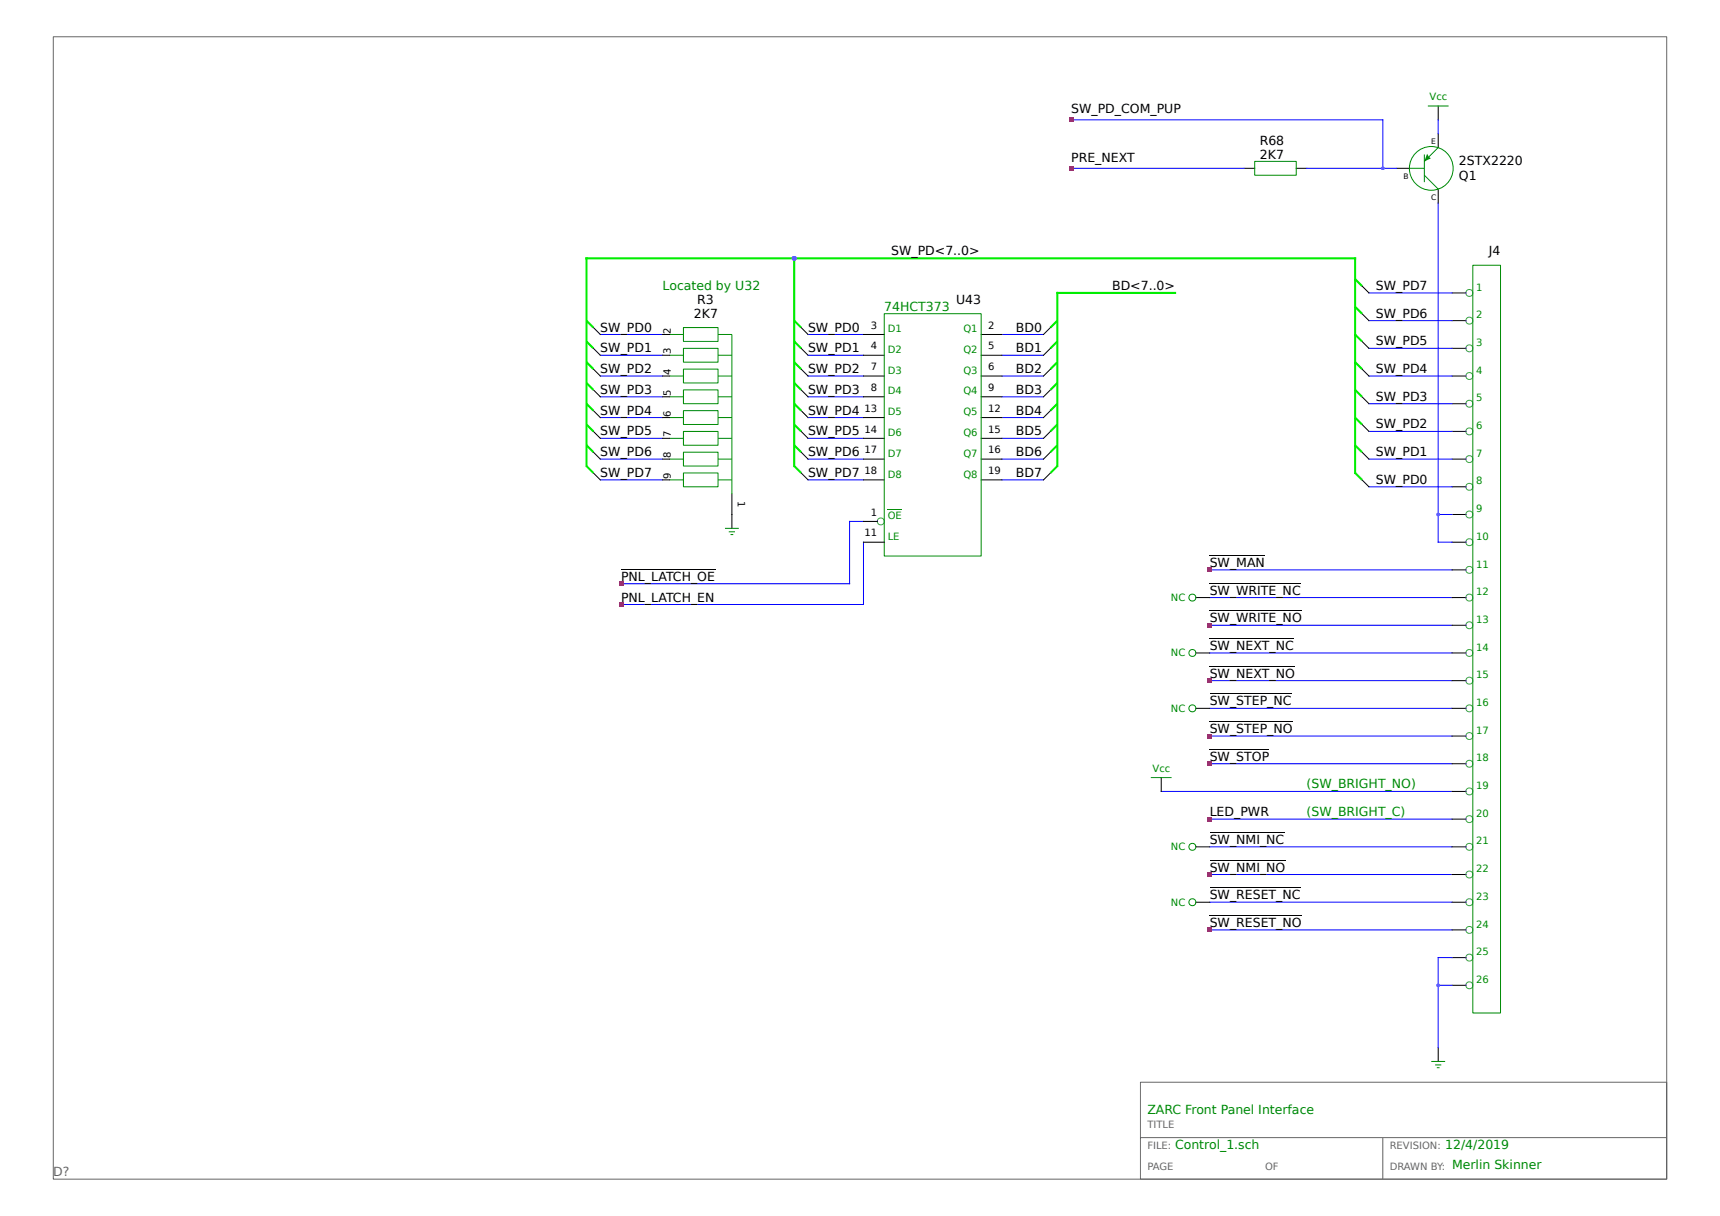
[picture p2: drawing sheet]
<svg xmlns="http://www.w3.org/2000/svg" width="297mm" height="210mm" viewBox="0 0 297 210" stroke-linecap="round" stroke-linejoin="round" font-family="sans-serif">
<path d="M9.2 6.3h278.6v197.3h-278.6zM196.9 186.9h90.9v16.7h-90.9zM196.9 196.5h90.9M238.8 196.5v7.1" fill="none" stroke="#666" stroke-width=".17"/>
<g fill="none" stroke="#00f" stroke-width=".17">
<path d="M248.3 35v58.6h2.4M103.7 57.8h10.7M139.5 57.8h9.6M173 57.8h7.2M236.4 50.6h14.3M236.4 55.4h14.3M103.7 64.9h10.7M103.7 79.3h10.7M103.7 61.4h10.7M103.7 68.5h10.7M103.7 72.1h10.7M103.7 75.7h10.7"/>
<path d="M139.5 64.9h9.6M139.5 79.3h9.6M139.5 61.4h9.6M139.5 68.5h9.6M139.5 72.1h9.6M139.5 75.7h9.6M173 64.9h7.2M173 79.3h7.2M173 61.4h7.2M173 68.5h7.2M173 72.1h7.2M173 75.7h7.2"/>
<path d="M236.4 60.2h14.3M236.4 64.9h14.3M236.4 69.7h14.3M236.4 74.5h14.3M236.4 79.3h14.3M103.7 82.9h10.7M139.5 82.9h9.6M149.1 93.6v10.8h-41.9M149.1 90h-2.4v10.8h-39.5M173 82.9h7.2M208.9 98.4h41.8M236.4 84.1h14.3"/>
<path d="M248.3 88.9h2.4M208.9 103.2h41.8M208.9 108h41.8M208.9 112.8h41.8M208.9 117.5h41.8M200.5 136.7h50.2M208.9 131.9h41.8M208.9 122.3h41.8M208.9 127.1h41.8M208.9 141.5h41.8M208.9 146.2h41.8M208.9 151h41.8"/>
<path d="M208.9 155.8h41.8M208.9 160.6h41.8M248.3 170.2h2.4M250.7 165.4h-2.4v15.5"/>
</g>
<g fill="none" stroke="#000" stroke-width=".17">
<path d="M248.3 18.3v2.4M241.2 29.1h2.2M248.3 23.1v2.4M248.3 32.7v2.3M102.5 56.6l1.2 1.2M114.4 57.8h1.2M138.3 56.6l1.2 1.2M149.1 57.8h3.6M169.4 57.8h3.6M181.4 56.6l-1.2 1.2M235.2 49.4l1.2 1.2M235.2 54.2l1.2 1.2"/>
<path d="M235.2 59l1.2 1.2M250.7 50.6h2.4M250.7 55.4h2.4M102.5 60.2l1.2 1.2M102.5 63.7l1.2 1.2M102.5 67.3l1.2 1.2M102.5 70.9l1.2 1.2M102.5 74.5l1.2 1.2M102.5 78.1l1.2 1.2M114.4 64.9h1.2M114.4 79.3h1.2M114.4 61.4h1.2"/>
<path d="M114.4 68.5h1.2M114.4 72.1h1.2M114.4 75.7h1.2M138.3 60.2l1.2 1.2M138.3 63.7l1.2 1.2M138.3 67.3l1.2 1.2M138.3 70.9l1.2 1.2M138.3 74.5l1.2 1.2M138.3 78.1l1.2 1.2M149.1 64.9h3.6M149.1 79.3h3.6M149.1 61.4h3.6"/>
<path d="M149.1 68.5h3.6M149.1 72.1h3.6M149.1 75.7h3.6M169.4 64.9h3.6M169.4 79.3h3.6M169.4 61.4h3.6M169.4 68.5h3.6M169.4 72.1h3.6M169.4 75.7h3.6M181.4 60.2l-1.2 1.2M181.4 63.7l-1.2 1.2M181.4 67.3l-1.2 1.2"/>
<path d="M181.4 70.9l-1.2 1.2M181.4 74.5l-1.2 1.2M181.4 78.1l-1.2 1.2M235.2 63.7l1.2 1.2M235.2 68.5l1.2 1.2M235.2 73.3l1.2 1.2M235.2 78.1l1.2 1.2M250.7 60.2h2.4M250.7 64.9h2.4M250.7 69.7h2.4M250.7 74.5h2.4M250.7 79.3h2.4"/>
<path d="M102.5 81.7l1.2 1.2M107.2 98.3h16.3M114.4 82.9h1.2M126.4 85.3v5.9M138.3 81.7l1.2 1.2M149.1 93.6h3.6M149.1 82.9h3.6M149.1 90h2.4M169.4 82.9h3.6M181.4 81.7l-1.2 1.2M208.9 95.9h9.5M235.2 82.9l1.2 1.2"/>
<path d="M250.7 84.1h2.4M250.7 88.9h2.4M250.7 93.6h2.4M250.7 98.4h2.4M206.5 103.2h2.4M206.5 112.8h2.4M208.9 100.7h15.7M208.9 105.5h15.9M208.9 110.3h14.5M208.9 115.1h14.7M208.9 119.8h14.1M250.7 103.2h2.4"/>
<path d="M250.7 108h2.4M250.7 112.8h2.4M250.7 117.5h2.4M200.5 134.3v2.4M206.5 122.3h2.4M208.9 129.4h10.3M208.9 124.6h14.3M250.7 122.3h2.4M250.7 127.1h2.4M250.7 131.9h2.4M250.7 136.7h2.4M206.5 146.2h2.4"/>
<path d="M206.5 155.8h2.4M208.9 143.8h12.9M208.9 148.5h13.1M208.9 153.3h15.7M208.9 158.1h15.9M250.7 141.5h2.4M250.7 146.2h2.4M250.7 151h2.4M250.7 155.8h2.4M250.7 160.6h2.4M250.7 165.4h2.4M250.7 170.2h2.4"/>
<path d="M248.3 180.9v2.4"/>
</g>
<g fill="none" stroke="#008b8b" stroke-width=".17">
<circle cx="253.7" cy="55.4" r=".6"/>
<circle cx="253.7" cy="50.6" r=".6"/>
<circle cx="253.7" cy="69.7" r=".6"/>
<circle cx="253.7" cy="64.9" r=".6"/>
<circle cx="253.7" cy="60.2" r=".6"/>
<circle cx="253.7" cy="74.5" r=".6"/>
<circle cx="253.7" cy="79.3" r=".6"/>
<circle cx="152.1" cy="90" r=".6"/>
<circle cx="253.7" cy="88.9" r=".6"/>
<circle cx="253.7" cy="93.6" r=".6"/>
<circle cx="253.7" cy="98.4" r=".6"/>
<circle cx="253.7" cy="84.1" r=".6"/>
<circle cx="253.7" cy="117.5" r=".6"/>
<circle cx="253.7" cy="103.2" r=".6"/>
<circle cx="253.7" cy="108" r=".6"/>
<circle cx="253.7" cy="112.8" r=".6"/>
<circle cx="253.7" cy="131.9" r=".6"/>
<circle cx="253.7" cy="127.1" r=".6"/>
<circle cx="253.7" cy="122.3" r=".6"/>
<circle cx="253.7" cy="136.7" r=".6"/>
<circle cx="253.7" cy="141.5" r=".6"/>
<circle cx="253.7" cy="151" r=".6"/>
<circle cx="253.7" cy="146.2" r=".6"/>
<circle cx="253.7" cy="155.8" r=".6"/>
<circle cx="253.7" cy="170.2" r=".6"/>
<circle cx="253.7" cy="165.4" r=".6"/>
<circle cx="253.7" cy="160.6" r=".6"/>
</g>
<g fill="none" stroke="#008b00" stroke-width=".17">
<path d="M246.5 18.3h3.6M243.4 29.1h2.5M245.9 30.3l2.4 2.4M245.9 26.7v4.8M248.3 25.5l-2.4 2.4M115.6 57.8h2.4M118 56.6h6v2.4h-6zM124 57.8h2.4v27.5M152.7 54.2h16.7v41.8h-16.7zM254.3 45.8h4.8v129.1h-4.8zM115.6 61.4h2.4M115.6 64.9h2.4"/>
<path d="M115.6 68.5h2.4M115.6 72.1h2.4M115.6 75.7h2.4M115.6 79.3h2.4M118 60.2h6v2.3h-6zM118 63.7h6v2.4h-6zM118 67.3h6v2.4h-6zM118 70.9h6v2.4h-6zM118 74.5h6v2.4h-6zM118 78.1h6v2.4h-6zM124 61.4h2.4M124 64.9h2.4"/>
<path d="M124 68.5h2.4M124 72.1h2.4M124 75.7h2.4M124 79.3h2.4M115.6 82.9h2.4M118 81.7h6v2.4h-6zM124 82.9h2.4M125.2 91.2h2.4M125.8 91.8h1.1M126.1 92.3h.5M153.3 88.1h2.4M198.7 134.3h3.6"/>
<path d="M247.1 183.3h2.4M247.8 183.9h1.1M248.1 184.4h.5"/>
<circle cx="247.1" cy="29.1" r="3.8"/>
<circle cx="205.9" cy="103.2" r=".6"/>
<circle cx="205.9" cy="112.8" r=".6"/>
<circle cx="205.9" cy="122.3" r=".6"/>
<circle cx="205.9" cy="146.2" r=".6"/>
<circle cx="205.9" cy="155.8" r=".6"/>
</g>
<g fill="none" stroke="#0e0" stroke-width=".36">
<path d="M101.3 55.4l1.2 1.2M101.3 59l1.2 1.2M137.1 55.4l1.2 1.2M137.1 59l1.2 1.2M137.1 44.6v35.9l1.2 1.2M182.6 55.4l-1.2 1.2M182.6 59l-1.2 1.2M202.9 50.6h-20.3v29.9l-1.2 1.2M234 48.2l1.2 1.2M234 53l1.2 1.2M234 57.8l1.2 1.2M101.3 62.5l1.2 1.2"/>
<path d="M101.3 66.1l1.2 1.2M101.3 69.7l1.2 1.2M101.3 73.3l1.2 1.2M101.3 76.9l1.2 1.2M137.1 62.5l1.2 1.2M137.1 66.1l1.2 1.2M137.1 69.7l1.2 1.2M137.1 73.3l1.2 1.2M137.1 76.9l1.2 1.2M182.6 62.5l-1.2 1.2M182.6 66.1l-1.2 1.2M182.6 69.7l-1.2 1.2"/>
<path d="M182.6 73.3l-1.2 1.2M182.6 76.9l-1.2 1.2M234 62.5l1.2 1.2M234 67.3l1.2 1.2M234 72.1l1.2 1.2M234 76.9l1.2 1.2M102.5 81.7l-1.2-1.2v-35.9h132.7v37.1l1.2 1.2"/>
</g>
<path d="M246.4 26.6l.3 .5 .4 .2-1.2 .6z" fill="#008b00"/>
<path d="M185 29.1h29.9M185 20.7h53.8v8.4M225.6 29.1h15.6M248.3 20.7v2.4" fill="none" stroke="#00f" stroke-width=".17"/>
<path d="M214.9 29.1h1.8M223.8 29.1h1.8" fill="none" stroke="#000" stroke-width=".17"/>
<path d="M216.7 27.9h7.1v2.4h-7.1z" fill="none" stroke="#008b00" stroke-width=".17"/>
<g fill="#f00">
<path d="M208.5 98.1h.7v.7h-.7z"/>
<path d="M208.5 131.5h.7v.8h-.7z"/>
<path d="M208.5 141.1h.7v.7h-.7z"/>
<path d="M208.5 107.6h.7v.7h-.7z"/>
<path d="M208.5 117.2h.7v.7h-.7z"/>
<path d="M208.5 126.8h.7v.7h-.7z"/>
<path d="M208.5 150.7h.7v.7h-.7z"/>
<path d="M208.5 160.2h.7v.8h-.7z"/>
</g>
<g fill="#a020f0">
<path d="M248.1 88.6h.4l.1 .3-.1 .2h-.4l-.1-.2z"/>
<path d="M248.1 169.9h.4l.1 .3-.1 .2h-.4l-.1-.2z"/>
<circle cx="137.1" cy="44.6" r=".42"/>
</g>
<g fill="#f00">
<path d="M106.9 104h.7v.8h-.7z"/>
<path d="M106.9 100.4h.7v.8h-.7z"/>
<path d="M184.6 28.7h.7v.7h-.7z"/>
</g>
<path d="M238.6 28.8h.4l.1 .3-.1 .2h-.4l-.1-.2z" fill="#a020f0"/>
<path d="M184.6 20.3h.7v.8h-.7z" fill="#f00"/>
<g font-size="2.2">
<text x="185" y="19.6">SW_PD_COM_PUP</text>
<text x="185" y="28">PRE_NEXT</text>
<text x="217.5" y="25">R68</text>
<text x="217.6" y="27.5">2K7</text>
<text x="251.9" y="28.6">2STX2220</text>
<text x="251.9" y="31.1">Q1</text>
<text x="153.9" y="44.1">SW_PD&lt;7..0&gt;</text>
<text x="257.1" y="44.1">J4</text>
<text x="120.4" y="52.5">R3</text>
<text x="165.1" y="52.5">U43</text>
<text x="192" y="50.1">BD&lt;7..0&gt;</text>
<text x="237.6" y="50.1">SW_PD7</text>
<text x="103.7" y="57.3">SW_PD0</text>
<text x="119.8" y="54.9">2K7</text>
<text x="139.5" y="57.3">SW_PD0</text>
<text x="175.4" y="57.3">BD0</text>
<text x="237.6" y="54.9">SW_PD6</text>
<text x="237.6" y="59.6">SW_PD5</text>
<text x="103.7" y="60.8">SW_PD1</text>
<text x="103.7" y="64.4">SW_PD2</text>
<text x="139.5" y="60.8">SW_PD1</text>
<text x="139.5" y="64.4">SW_PD2</text>
<text x="175.4" y="60.8">BD1</text>
<text x="175.4" y="64.4">BD2</text>
<text x="237.6" y="64.4">SW_PD4</text>
<text x="103.7" y="68">SW_PD3</text>
<text x="103.7" y="71.6">SW_PD4</text>
<text x="139.5" y="68">SW_PD3</text>
<text x="139.5" y="71.6">SW_PD4</text>
<text x="175.4" y="68">BD3</text>
<text x="175.4" y="71.6">BD4</text>
<text x="237.6" y="69.2">SW_PD3</text>
<text x="103.7" y="75.2">SW_PD5</text>
<text x="139.5" y="75.2">SW_PD5</text>
<text x="175.4" y="75.2">BD5</text>
<text x="237.6" y="74">SW_PD2</text>
<text x="103.7" y="78.8">SW_PD6</text>
<text x="103.7" y="82.4">SW_PD7</text>
<text x="139.5" y="78.8">SW_PD6</text>
<text x="139.5" y="82.4">SW_PD7</text>
<text x="175.4" y="78.8">BD6</text>
<text x="175.4" y="82.4">BD7</text>
<text x="237.6" y="78.8">SW_PD1</text>
<text x="237.6" y="83.6">SW_PD0</text>
<text x="107.2" y="100.3">PNL_LATCH_OE</text>
<text x="208.9" y="97.9">SW_MAN</text>
<text x="107.2" y="103.9">PNL_LATCH_EN</text>
<text x="208.9" y="102.7">SW_WRITE_NC</text>
<text x="208.9" y="107.5">SW_WRITE_NO</text>
<text x="208.9" y="112.3">SW_NEXT_NC</text>
<text x="208.9" y="117">SW_NEXT_NO</text>
<text x="208.9" y="121.8">SW_STEP_NC</text>
<text x="208.9" y="131.4">SW_STOP</text>
<text x="208.9" y="126.6">SW_STEP_NO</text>
<text x="208.9" y="141">LED_PWR</text>
<text x="208.9" y="145.7">SW_NMI_NC</text>
<text x="208.9" y="150.5">SW_NMI_NO</text>
<text x="208.9" y="155.3">SW_RESET_NC</text>
<text x="208.9" y="160.1">SW_RESET_NO</text>
</g>
<g font-size="2.2" fill="#008b00">
<text x="114.4" y="50.1">Located by U32</text>
<text x="152.7" y="53.7">74HCT373</text>
<text x="225.6" y="136.2">(SW_BRIGHT_NO)</text>
<text x="225.6" y="141">(SW_BRIGHT_C)</text>
<text x="198.1" y="192.4">ZARC Front Panel Interface</text>
<text x="202.9" y="198.3">Control_1.sch</text>
<text x="249.5" y="198.3">12/4/2019</text>
<text x="250.7" y="201.9">Merlin Skinner</text>
</g>
<text font-size="2.2" fill="#666" x="9.2" y="203.1">D?</text>
<g font-size="1.7" fill="#008b00">
<text x="246.8" y="17.3">Vcc</text>
<text x="254.9" y="50.2">1</text>
<text x="153.3" y="57.4">D1</text>
<text x="166.4" y="57.4">Q1</text>
<text x="254.9" y="55">2</text>
<text x="254.9" y="59.7">3</text>
<text x="153.3" y="60.9">D2</text>
<text x="153.3" y="64.5">D3</text>
<text x="166.4" y="60.9">Q2</text>
<text x="166.4" y="64.5">Q3</text>
<text x="254.9" y="64.5">4</text>
<text x="153.3" y="68.1">D4</text>
<text x="153.3" y="71.7">D5</text>
<text x="166.4" y="68.1">Q4</text>
<text x="166.4" y="71.7">Q5</text>
<text x="254.9" y="69.3">5</text>
<text x="153.3" y="75.3">D6</text>
<text x="166.4" y="75.3">Q6</text>
<text x="254.9" y="74.1">6</text>
<text x="153.3" y="78.9">D7</text>
<text x="153.3" y="82.5">D8</text>
<text x="166.4" y="78.9">Q7</text>
<text x="166.4" y="82.5">Q8</text>
<text x="254.9" y="78.9">7</text>
<text x="254.9" y="83.7">8</text>
<text x="153.3" y="89.6">OE</text>
<text x="254.9" y="88.4">9</text>
<text x="153.3" y="93.2">LE</text>
<text x="254.9" y="93.2">10</text>
<text x="254.9" y="98">11</text>
<text x="202.2" y="103.8">NC</text>
<text x="254.9" y="102.8">12</text>
<text x="254.9" y="107.6">13</text>
<text x="202.2" y="113.4">NC</text>
<text x="254.9" y="112.4">14</text>
<text x="254.9" y="117.1">15</text>
<text x="202.2" y="122.9">NC</text>
<text x="254.9" y="121.9">16</text>
<text x="254.9" y="126.7">17</text>
<text x="254.9" y="131.5">18</text>
<text x="199" y="133.3">Vcc</text>
<text x="254.9" y="136.3">19</text>
<text x="254.9" y="141.1">20</text>
<text x="202.2" y="146.8">NC</text>
<text x="254.9" y="145.8">21</text>
<text x="254.9" y="150.6">22</text>
<text x="254.9" y="155.4">23</text>
<text x="202.2" y="156.4">NC</text>
<text x="254.9" y="160.2">24</text>
<text x="254.9" y="165">25</text>
<text x="254.9" y="169.8">26</text>
</g>
<g font-size="1.7">
<text x="115.8" y="57.6" transform="rotate(-90 115.8 57.6)">2</text>
<text x="150.4" y="56.8">3</text>
<text x="170.6" y="56.8">2</text>
<text x="115.8" y="64.8" transform="rotate(-90 115.8 64.8)">4</text>
<text x="115.8" y="61.2" transform="rotate(-90 115.8 61.2)">3</text>
<text x="150.4" y="60.3">4</text>
<text x="150.4" y="63.9">7</text>
<text x="170.6" y="60.3">5</text>
<text x="170.6" y="63.9">6</text>
<text x="115.8" y="72" transform="rotate(-90 115.8 72)">6</text>
<text x="115.8" y="68.4" transform="rotate(-90 115.8 68.4)">5</text>
<text x="149.3" y="71.1">13</text>
<text x="150.4" y="67.5">8</text>
<text x="170.6" y="67.5">9</text>
<text x="170.6" y="71.1">12</text>
<text x="115.8" y="75.5" transform="rotate(-90 115.8 75.5)">7</text>
<text x="149.3" y="74.7">14</text>
<text x="170.6" y="74.7">15</text>
<text x="115.8" y="82.7" transform="rotate(-90 115.8 82.7)">9</text>
<text x="115.8" y="79.1" transform="rotate(-90 115.8 79.1)">8</text>
<text x="149.3" y="78.3">17</text>
<text x="149.3" y="81.9">18</text>
<text x="170.6" y="78.3">16</text>
<text x="170.6" y="81.9">19</text>
<text x="127.4" y="86.5" transform="rotate(90 127.4 86.5)">1</text>
<text x="150.4" y="89">1</text>
<text x="149.3" y="92.6">11</text>
</g>
<g font-size="1.7" fill="#666">
<text x="198.1" y="194.9">TITLE</text>
<text x="198.1" y="198.4">FILE:</text>
<text x="198.1" y="202">PAGE</text>
<text x="218.4" y="202">OF</text>
<text x="240" y="198.4">REVISION:</text>
<text x="240" y="202">DRAWN BY:</text>
</g>
<g font-size="1.3">
<text x="247.1" y="24.9">E</text>
<text x="242.4" y="30.9">B</text>
<text x="247.1" y="34.5">C</text>
</g>
</svg>
